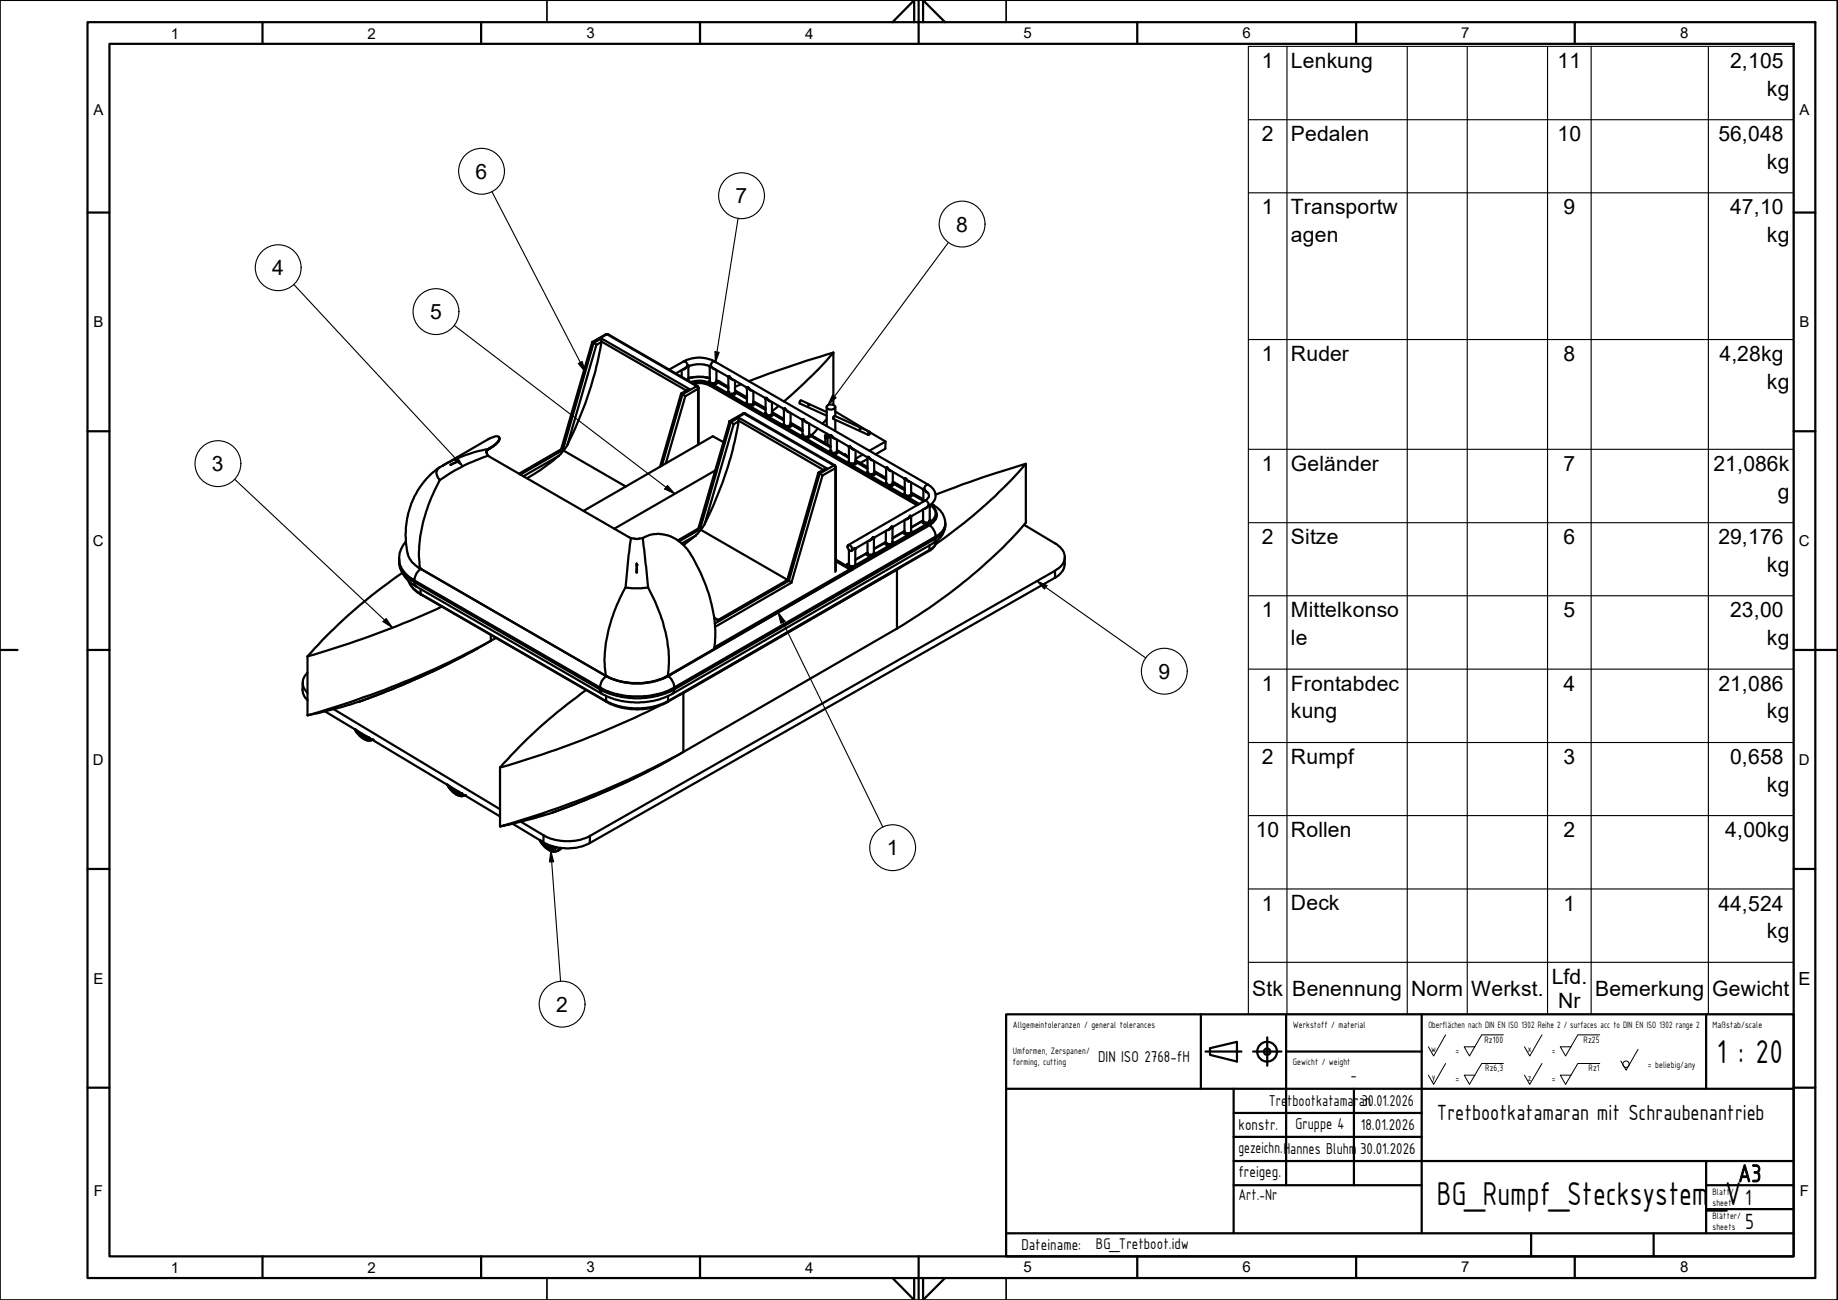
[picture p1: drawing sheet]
<svg xmlns="http://www.w3.org/2000/svg" width="420mm" height="297mm" viewBox="0 0 420 297" stroke-linecap="round" stroke-linejoin="round" font-family="sans-serif">
<!-- layer: Sichtbare Kanten(CS) -->
<g fill="none" stroke="#000" stroke-width=".51">
<path d="M135.4 78.2l.9 .6M135.4 78.2l-7.1 24.5M137.5 77.3a67.3 67.3 0 0 1-5.2 18.7l-2.6 5.8-.5 .7-.5 .4M139 76.4h-.5l-3.1 1.8M139 76.4l20.4 11.8M153 84.4l3.3-1.8a7.6 7.6 0 0 1 7.1 0l48.8 28.1a2.69 2.69 0 0 1 1.7 2.3 2.69 2.69 0 0 1-1.4 2.6v3.4M155.7 89.9l1 .6M155.8 84.6v1.5M156.5 84.2l-2 1.1M157.4 87v-3.1a2.56 2.56 0 0 1 1.8-.7h1.2a2.22 2.22 0 0 1 1.8 .7v3.2M157.4 86.4a9.6 9.6 0 0 1 4.8 0M157.7 88.9l-.5 .1-1.5 .9-4.8 16.8"/>
<path d="M158.4 86.2l-1 .1M158.6 87.7a5.1 5.1 0 0 1 3.7 .4l47.3 27.3M159.5 88.3l.2 .4v12.8M161.5 86.2l.7 .1M163.1 84.2l3.3 1.8M163.8 86.9l2.7 1.5M163.8 87l2.7 1.6M163.8 84.5v2.6M166.4 86.1l.1 .2M166.5 86.3v3.3M167.4 86.6l3.2 1.9M167.7 97l-.9-.7-7.2 24.5"/>
<path d="M168 89.2l2.8 1.6M168 89.5l2.8 1.6M168 87v2.6M168.8 95.4a67.3 67.3 0 0 1-5.2 18.7l-2.6 5.8-.5 .7-.5 .4M169.4 87.8l-1.4 .6M170.3 94.5h-.5l-3 1.8M170.4 94.5l20.5 11.8M170.6 88.5l.1 .2M170.8 88.7v3.3M171.6 89.1l3.3 1.8M172.2 91.7l2.8 1.6M172.2 91.9l2.8 1.6"/>
<path d="M172.2 89.5v2.5M174.8 90.9l.1 .2M175 91.2v3.3M175.8 91.5l3.3 1.9M176.5 94.2l2.7 1.5M176.5 94.4l2.7 1.6M176.5 91.9v2.6M178 92.8l-1.5 1.2M179.1 93.4l.1 3.5M180.1 94l3.2 1.9M180.7 96.6l2.8 1.6M180.7 96.8l2.8 1.6"/>
<path d="M180.7 94.3v2.6M183 98.2l.5 .1M183.3 98.2h.2M183.3 95.8l.2 .2M183.5 96.1v3.3M184.3 96.4l5.4 3.1M185 99.3l4.9 2.8M185 96.8v2.6M185 99.2l4.9 2.8M186.9 97.9l-1.4 1.6M188.6 99.5l.5-.1a.23 .23 0 0 1 0 .4 .23 .23 0 0 1-.3-.1zM188.6 99.6l.1 .3h.3l.2-.2"/>
<path d="M188.7 100l.2 .2 .3-.3-.3 .3zM188.7 99.9v1.4M189 95.8l-1 1M189 92.8a1.24 1.24 0 0 1 1.9 .2 1.08 1.08 0 0 1-1 .6 1.08 1.08 0 0 1-.9-.7zM189 94.2l-5.9-2.7-.3 .2v.5l6.2 2.8M189 93v4.3M189 99v.4M189.1 99.4h.3l.1 .2v.1l-.3 .2M189.2 99.6v.1M189.2 99.9v1.7M189.2 99.7h.1M189.7 99.5l.1 .2"/>
<path d="M189.9 99.7v3.3M190.5 80.6l-6.1 1.8-13.2 4.7M190.5 80.6l-4.9 5.2-6.4 5.9M190.5 80.6v11.9M190.9 94l7.7 4.6M190.9 93v2.1M190.9 95.9v2.6M196.5 97.8l.2 .2h-.1zM198.5 98.9l.1-.1a.23 .23 0 0 1 .3 0 .23 .23 0 0 1-.1 .4l-.4 .2zM198.8 98.7l-7.9-3.7a.43 .43 0 0 0-.4 .3 .43 .43 0 0 0 .1 .4l7.9 3.7M198.9 98.8l3.5 2.1v1.6l-2.2 1.3M100.5 106.9l-2.3 1.8a19.2 19.2 0 0 0-4.7 18.6l.7 1.2 1.2 1 43.2 25"/>
<path d="M100.5 109.7l-.2-.3a1.64 1.64 0 0 1 .2-2.6l11.1-6.4a2.85 2.85 0 0 1 2.4-.6 1.52 1.52 0 0 1-.9 1.8l-.7 .5a1.58 1.58 0 0 0-1.2 1.3l.2 .5 .6 .5 32.1 18.5 1.5 .3 1.7-.5a8.1 8.1 0 0 1 10.2 3.3 34.4 34.4 0 0 1 5.9 21.2l-.1 1.1-10.6 6.1a16 16 0 0 1-14.2 0l.1 .1M102.9 106.2l2.1-.9zM114.2 100.1a3.9 3.9 0 0 1-2.3 2.4l-.6 .6M128.3 102.7l.4 .2M128.3 102.7l-9.7 5.6M128.7 102.9l-.2 .4a33.8 33.8 0 0 1-8 6M128.7 102.9l14.4 8.3M163.5 107.5l-23.1 13.3M165.4 101l-2.5-1.3-29.6 17.1M187.1 108l.9 .6M189 107l-.4 .1-1.5 .9-7 23.9v.7M190.7 100.1l3.2 1.9"/>
<path d="M190.8 106.3l.3 .5v23.6M191.3 103l2.8 1.6M191.3 100.4v2.6M191.3 102.9l2.4 1.4M193 103.8h.2l.2 .3M193.7 104.3h.1M193.7 104.3h-.1M193.9 102l.2 3.5M194.1 104.3l-.4 .1M194.9 102.5l3.3 1.9M195.6 105.1l2.7 1.6M195.6 105.4l2.7 1.6"/>
<path d="M195.6 102.9v2.6M197.2 103.9l-1.6 .9M198.2 104.4l.1 .2M198.3 104.6v3.3M198.3 104.9l-1.6 .9M199.2 105l3.2 1.9M199.8 107.6l2.8 1.6M199.8 107.9l2.8 1.6M199.8 105.3v2.6M202.4 100.9l-3.6 2.1M202.5 106.9l.1 3.5M203.5 107.4l3.2 1.9"/>
<path d="M204.1 110l2.7 1.6M204.1 110.3l2.7 1.6M204.1 107.8v2.6M206.6 109.4l.2 .2M206.8 118.9v2.5M206.8 109.5v3.3M207.4 118.5l-3.2 1.9M207.7 109.9l3.2 1.8M208.3 112.5l2.8 1.6M208.3 112.8l2.8 1.5M208.3 110.2v2.6M208.3 118.1v3.3"/>
<path d="M208.4 117.9l-.1 .2M210.9 111.8l.1 .2M211 118.9l-2.7 1.6M211 116.4v2.6M211.1 112v2.7M211.6 116.1l-3.2 1.8M211.8 112.3a1.1 1.1 0 0 1 .5 1.1 1.1 1.1 0 0 1-.8 .9l-17.6 10.3M212.7 115.4a2.54 2.54 0 0 1 1.4 2.3 2.54 2.54 0 0 1-1.6 2.3l-59.8 34.5a16 16 0 0 1-14.1 0M212.9 115.2a5.3 5.3 0 0 1 3.1 3.7 4.9 4.9 0 0 1-2.6 5.2l-60.6 34.9a17.4 17.4 0 0 1-15.2-.5l-42.4-24.5a6.9 6.9 0 0 1-3.8-7.9l.6-1.3 .8-1.1M213.9 113l10.9-4 9.7-3a110.8 110.8 0 0 1-20.6 18.4M234.1 119.9l7.1 4.3a3.3 3.3 0 0 1 1.9 4.3l-.7 1-1.2 .9-106.3 60.6a11.7 11.7 0 0 1-10.6-.1l-5.2-3.1M234.5 106v13.4a119.9 119.9 0 0 1-29.5 24.2"/>
<path d="M91.9 130.9a116.6 116.6 0 0 0-21.6 19.1M95.5 129.5l.6 .5M101 138.6a211.1 211.1 0 0 1-30.7 11.4M143 134.2l1.3 .2h2.4l1.4-.2M145.5 128.8l.1 2.1-.1-.1zM145.5 130h.1M145.5 128.9v.1M159.6 120.8l.4 .2M159.6 120.8l-4.7 2.7M160 121v.3l-.9 1.1-2.8 2.2M160 121l20.1 11.6M180.1 132.6h-.3l-15.5 9-.1 .2"/>
<path d="M180.1 132.6l.8 .5M191.1 127.9l3.5 2-31.3 18M191.1 128.3l3.1 1.8M193.8 124.6a.74 .74 0 0 1 .9 .4 .74 .74 0 0 1-.2 .9 1 1 0 0 1-.7-1.3zM193.9 128.9h-.2l-.2 .4 1.4 .8v-.6M194.1 128.7l-.4 .3M195.3 125.2l-.7 .6M195.5 125.5v3.5a.82 .82 0 0 1-1.4 0v-3.3M195.7 125.3l-.1 .2M198.3 126.3l-2.8 1.6M198.3 123.7v2.7M198.9 123.4l-3.3 1.9"/>
<path d="M199.8 123v3.4M199.9 122.8l-.1 .2M202.5 123.8l-2.7 1.6M202.5 121.3v2.6M203.1 121l-3.2 1.8M204.1 120.4l-.1 3.5M205.7 129.7l-.7 .5M206.8 121.3l-2.8 1.6M214.1 123.6a3 3 0 0 1-1.8 2.3l-59.8 34.6-3.1 1.2-2.3 .3-1.7 .1-2.6-.3-2.2-.5-1.4-.6-42.9-24.8a5.6 5.6 0 0 1-2.9-3.1M243.4 127.4v1.6a4.1 4.1 0 0 1-2.2 3l-106.4 60.6a11.5 11.5 0 0 1-10.6-.1l-7-4.3M69.2 155.9v2.3l.3 .9 .8 .9M70.3 153.7a3 3 0 0 0 0 4.7"/>
<path d="M70.3 150v13.4M112.2 146.4l-5.5 3.1a157.4 157.4 0 0 1-29 12.2l-7.4 1.7M112.2 146.4a208.4 208.4 0 0 1-41.9 17M112.2 145.1v1.3M113.3 145.8l-1.1 .6M134 157.7a114.9 114.9 0 0 0-19.7 17.7M156.2 158.4l-.8 .3M74.3 162.5l40 24M76.3 162l38 22.9M81.1 166.6l.1 .1a4.4 4.4 0 0 0 3.3 2.5l.7-.2M81.2 166.7l.5 .7 .8 .8M81.2 166.7a3.1 3.1 0 0 0 2.9 1.9l.2-.1"/>
<path d="M81.2 166.7a3 3 0 0 0 3.1 1.9h.1M81.2 166.7a2.99 2.99 0 0 0 3 1.9h.1M81.3 166.7a2.65 2.65 0 0 0 3 1.8M81.7 166.9l1 1.1 1.1 .2M84.5 168.6l-.2 .1a2.75 2.75 0 0 1-2.9-1.6l-.2-.5 .2 .5a3.6 3.6 0 0 0 2.7 1.7l.4-.2M102.2 179.3l.2 .1a3.9 3.9 0 0 0 3.6 2.4l.3-.1M102.4 179.4a2.92 2.92 0 0 0 2.9 1.9l.2-.1M102.4 179.4a3.5 3.5 0 0 0 2.8 2l.3-.1M102.4 179.4l.4 .7 .8 .8M102.4 179.4a3 3 0 0 0 2.9 1.9l.1-.1M102.8 179.6l.8 .9 .7 .4h.6M114.3 175.4v13.4"/>
<path d="M150.7 161.3a203.2 203.2 0 0 1-36.4 14.1M105.6 181.3a2.48 2.48 0 0 1-2.9-1.4l-.4-.6 .3 .5a3.6 3.6 0 0 0 2.7 1.7l.4-.2M114.3 188.8a199 199 0 0 0 41.9-17v-13.4l48.8-28.2v13.4l-54.3 31.3-7.7 3.9-9.8 4.3a96.6 96.6 0 0 1-18.9 5.7zM123.4 192a4.7 4.7 0 0 0 3.5 2.6l.9-.4 .5-.4M123.4 192l.5 .7a3.1 3.1 0 0 0 2.7 1.5l.7-.6M124 192.3a1.91 1.91 0 0 0 2.4 1.1M124.8 193.6l-.9-.9-.4-.7a3 3 0 0 0 3.1 2.1l.6-.5M126.9 193.5a1.41 1.41 0 0 1-2.2 0l-1.1-1.4a2.68 2.68 0 0 0 3 1.8l.4-.4M127.1 193.5a1.48 1.48 0 0 1-2.4 0l-1.2-1.4a3.5 3.5 0 0 0 2.8 2l.4-.1"/>
<circle cx="184.9" cy="92.6" r=".11"/>
</g>
<!-- layer: Sichtbare tangentiale Kanten(HTW) -->
<g fill="none" stroke="#000" stroke-width=".51">
<path d="M137.5 78.2l-1.2 .6-6.6 22.8M137.5 78l19.3 11.2M138.5 76.4h.5M156.3 82.6l.5 .1 .4 .9M157.2 83.6l-.7 .6M157.2 83.6l-.5 .7-.6 .1M157.4 87h.1M157.4 86.5a8 8 0 0 1 4.8 0M157.5 83.6h-.3l.2 .3M159.4 88.2l-.1 .1 .3 .5 .1-.2M162.1 83.6h.1a.41 .41 0 0 1 .6 .3l.3 .3M162.2 83.9l.3-.3 .6 .7 .4 .1"/>
<path d="M162.2 87.2l-.1 .2a.31 .31 0 0 1 .2 .2 .31 .31 0 0 1 0 .3 5.2 5.2 0 0 0-4-.3M162.2 86.9l-.2 .5a5.6 5.6 0 0 0-4.1-.1M162.2 87.2l.3 .3M162.2 87.1v.1M162.3 88.1v-.2l47.5 27.5M162.9 87.6l.7-.2 .2-.3 .2 .2-.2 .4-.4 .2h-.5zM162.9 87.6l-.4-.1-.1 .2 .5 .2 3.3 1.9 .3 .3 .7 .2 3.8 2.4 .4 .1 3.4 1.9M163.4 82.6l-.6 .1-.3 .9M163.8 87l.2 .3M164 87.2l.7 .1M164 87.3l2.5 1.4M166.4 86h.4l-.3 .3"/>
<path d="M166.5 89.4l-.3 .4 .3-.2 .3 .4h.4M167.2 90h.4l.4-.4 .3 .1-.2 .3-.7 .3h-.2zM167.4 86.6l-.6-.6 .4 .7 .5 .2M168 89.5l.3 .2M168.3 89.7l2.5 1.5M168.8 96.1l19.4 11.3M168.8 96.3l-1.1 .7-6.6 22.7M169.9 94.5h.5M170.6 88.5l.3-.1-.1 .3M170.8 91.8l-.3 .5 .3-.2M170.8 92.1l.1 .3h.5M170.8 92v.1"/>
<path d="M171.4 92.4h.6l.2-.4 .1 .1a.48 .48 0 0 1-.1 .6 .48 .48 0 0 1-.5 .1h-.3zM171.6 89.1l-.7-.7 .5 .7 .6 .2M172.2 91.9l.3 .3M172.5 92.2l2.5 1.4M174.8 94.7l.2-.2 .1 .3 .6 .1M174.8 94.7l4.2 2.4M174.9 90.9h.3l-.2 .3M175 94.3l-.2 .4M175.7 94.9l.6-.2a.23 .23 0 0 1 .3-.1 .23 .23 0 0 1 .1 .3 .23 .23 0 0 1-.2 .1l-.9 .2zM175.8 91.5l-.6-.6 .6 .7 .4 .1M176.5 94.4l.2 .2M176.7 94.6l2.5 1.5"/>
<path d="M179 97.1l.4 .4 3.8 2.1M179.1 93.4l.4-.1-.3 .3M179.2 96.8l-.2 .3M179.2 96.9l.1 .1M179.3 97l-.3 .1M179.3 97l.1 .3h.6M180 97.3h.5l.2-.3a.29 .29 0 0 1 .3 .3 .29 .29 0 0 1-.3 .2l-.1 .1a.41 .41 0 0 1-.7-.1zM180.1 94l-.6-.7 .5 .8 .5 .1M180.7 96.9l.3 .2M181 97.1l2.5 1.4M183.2 99.6l.3-.2 .1 .3 .5 .1M183.2 99.6l6.4 3.7"/>
<path d="M183.3 95.9l.4-.1-.2 .3M183.5 99.2l-.3 .4M184.1 99.8l.7-.1 .2-.3 .2 .2-.4 .4a.37 .37 0 0 1-.4 .2 .37 .37 0 0 1-.3-.3zM184.3 96.4l-.6-.6 .4 .6 .6 .2M185 99.3l.2 .3M185.2 99.6l4.7 2.6M189.2 99.7v.2M189.7 99.5h.4l-.2 .2M111.6 102.6a32.2 32.2 0 0 0-10.3 3.7M111.6 104.1a39.2 39.2 0 0 0-11.1 5.6 34.1 34.1 0 0 0-4.6 19.7l.2 .5M112 102.3l-.7 .6M114.2 100.3l-.2 .5-.6 .7-1.5 1"/>
<path d="M127.7 104.2l-8.1 4.6M151.1 106.5l4.8-16.5 1.8-1.1-20.2-11.6-1.8 1-7 24.6-9.8 5.5M151.3 106.3l4.7-16.2 3.3-1.8-20.6-11.9-3.1 1.8-7.1 24.5-9.7 5.6M159.6 101.6v-12.8l-2.9 1.7-4.5 15.3M189.6 103.3l.3-.3 .1 .4 .6 .1M189.6 103.3l4.2 2.4M189.9 102.9l-.3 .1v.3M190.6 103.5l.6-.2 .1-.3 .3 .2v.2l-.7 .4h-.4zM190.7 100.1l-.6-.6 .3 .6 .7 .2M190.9 106.3h-.3l.3 .7 .2-.3M191.3 103l.3 .2M191.6 103.2l2.5 1.4"/>
<path d="M193 103.8l.4 .2M193.8 105.7l.4 .4 .5 .1 3.4 2 .2 .2 4 2.2M193.9 102l.4-.1-.2 .3M194.1 105.5l-.3 .2M194.1 105.3l-.3 .4M194.1 105.5l.1 .3 .6 .1M194.1 105.5h.1M194.8 105.9l.5-.1 .3-.3a.29 .29 0 0 1 .2 .3 .29 .29 0 0 1-.3 .3l-.7 .2zM194.9 102.5l-.6-.6 .6 .8h.4M195.6 105.5l.2 .1M195.8 105.6l2.5 1.5M198.2 104.4h.4l-.3 .2"/>
<path d="M198.3 107.7l-.2 .5 .2-.3 .1 .4 .6 .1M199 108.4l.6-.1 .2-.4 .3 .2-.2 .4-.4 .2h-.5zM199.2 105l-.6-.6 .4 .6 .6 .2M199.8 107.9l.3 .2M200.1 108.1l2.5 1.4M202.3 110.6l.3-.2 .2 .4h.5M202.3 110.6l.3 .3 4 2.2M202.4 106.9l.4-.1-.2 .3M202.6 110.2l-.3 .4M203.5 107.4l-.7-.6 .5 .7 .5 .1M204.1 110.3l.2 .2zM204.1 110.4l-.3 .3-.5 .1v.4l.5-.1a.51 .51 0 0 0 .5-.6"/>
<path d="M204.3 110.5l2.5 1.5M206.6 113.1l3.6 2.1M206.7 109.3h.3l-.2 .2M206.8 112.9l-.2 .2M206.8 112.6l-.2 .5M206.8 112.9l.2 .3 .5 .1M206.8 112.8v.1M207.4 118.5l.6-.7-.4 .7-.6 .2M207.5 113.3l.6-.2 .2-.3a.37 .37 0 0 1 .2 .5 .37 .37 0 0 1-.5 .2l-.5 .1zM207.7 109.9l-.7-.6 .5 .7 .5 .1M208.3 112.8l.2 .2M208.4 117.9l-.4-.1 .3 .3"/>
<path d="M208.5 113l2.6 1.4M210.8 119.1l.2-.1 .5 .4a.28 .28 0 0 1 .3 0 .28 .28 0 0 1 0 .3l-.9-.1zM210.9 111.7h.4l-.2 .3M211 118.9l-2.7 1.7M211.4 114.4h.3l.3 .3 .3 .7M211.6 116.1l.7-.7-.4 .6-.6 .3M211.8 112.3l-.5-.6 .3 .6 .5 .3M211.8 119.7l.5-.1 .2 .1M211.8 119.7l-3.3 2-.3 .3-.6 .2M212.2 110.7l-.4 .1-.4 .4-.1 .5M212.3 115.4l.2 .2M212.3 115.4h.1"/>
<path d="M212.3 119.3l-.5 .1M212.5 115.9l.3-.4a2.14 2.14 0 0 1-.1 3.7l-.3 .4-.1-.3 .2-.3 .3 .2-.3-.4M212.5 119.7l-17.6 10.2-.3-.2M212.5 119.7v.3M212.7 115.4l.1 .1-.5-.1M212.8 115.4h.6M214.1 117.5l-.3 1.1-.5 .6-.8 .5M216.1 119.9a3.9 3.9 0 0 1-2.2 3.1l-.1 .6-.4 .5M216.1 119.6a3.7 3.7 0 0 1-2.2 3 3.3 3.3 0 0 0-1.4-2.6M91.2 128.1a5.8 5.8 0 0 0 3.5 4.9l.1 .6 .4 .4M91.2 127.7a6 6 0 0 0 3.5 4.9 3.5 3.5 0 0 1 1.4-2.6M93.4 132.8l1 1.6 1.7 1.3"/>
<path d="M94.7 132.6l42.5 24.5v.4l-42.5-24.5zM96.1 135.7l.2 .2M96.1 134.6v1.1M96.1 135.7l42.5 24.5M144.2 122.9l-1.1 10a3.4 3.4 0 0 1-.8 2.6 33.3 33.3 0 0 0-4 17.3l.2 1.6M145.5 129.3h.1M146.9 122.9l1.1 10a4.7 4.7 0 0 0 1.1 3.2 31.3 31.3 0 0 1 3.6 18.3M155.1 123.6l4.7-2.8 7.1-24.5 3.2-1.8 20.5 11.8-3.2 1.9-7.1 24.5-16.9 9.8M155.3 123.7l4.7-2.7 7.1-24.6 1.7-1 20.2 11.6-1.7 1.1-7.2 24.5-15.9 9.2-.9-.5M159.1 122.4l-3.3 1.8M190.9 130.7v-23.7l-2.9 1.6-7.1 24.5-17.5 10.1M193.5 129.1l.4 .2"/>
<path d="M193.9 129.3a.48 .48 0 0 1 .7 .4M194.1 128.8l-.2 .5M195.6 125.3l-.3-.1 .2 .3M198.3 126.4l.5 .3a.25 .25 0 0 1 .3 .1 .25 .25 0 0 1 0 .3l-3.8 2.2-.5 .1-.2 .3M198.9 123.4l.7-.7-.5 .7-.5 .2M199.8 126.2l.2 .3-.2-.1-.2 .3h-.5M199.9 122.8l-.3-.1 .2 .3M202.3 124.1l.2-.2 .1 .2 .7 .2v.1a.34 .34 0 0 1-.3 .3 .34 .34 0 0 1-.3-.2l-.3-.1zM202.5 123.8l-.2 .3-2.5 1.4M203.1 121l.7-.7-.3 .5-.7 .3M203.3 124.6l-3.3 1.9a1.11 1.11 0 0 1-1.9 0l.2-.2-2.8 1.6M204 123.7l.3 .4-.3-.2-.2 .4h-.5"/>
<path d="M204.2 120.4l-.4-.1 .2 .3M206.5 121.6l.3-.2 .1 .3 .7 .1v.4h-.6l-.4-.4zM206.8 121.4l-2.8 1.6M207.6 122.2l-3.4 1.9v.2l-.9 .3M208.3 121.3l.2 .4-.2-.2M208.3 121.5l-.2 .3h-.5M208.3 121.4v.1M212.5 125.7l-.2 .2M212.5 124.6v1.1M212.5 125.7l-59.8 34.5v-1.1M214.1 123.6l-.5 1.2-1.1 .9M241.2 130.4v1.6"/>
<path d="M109 148.3a190.9 190.9 0 0 1-26.8 12M137.6 158.5l-.3-.3-.1-.7a18.7 18.7 0 0 0 16.9 0v.6l-.4 .4M138.6 154.5a3.3 3.3 0 0 0-1.4 2.6 18.7 18.7 0 0 0 16.9 0 3.3 3.3 0 0 0-1.4-2.6M138.6 159.1v1.1M154.1 157.1l59.8-34.5v.4l-59.8 34.5zM163.3 141.1l.9 .6M81.2 166.7a3.6 3.6 0 0 0 2.8 2.1l.5-.2M82.5 168.2l.9 .5 .5 .1 .5-.2M83.1 168.8l1.1 .4 .9-.2M102.4 179.3a3.3 3.3 0 0 0 2.8 2.2l.4-.2-.7 .2-1.3-.6M138.6 160.2l.1 .2M138.6 160.2a16 16 0 0 0 14.1 0l-.1 .2"/>
<path d="M153 173.7a190.9 190.9 0 0 1-26.8 12M104.3 181.5l1 .4 .9-.2M123.5 192a3.1 3.1 0 0 0 3 2.1l.6-.5a1.6 1.6 0 0 1-2.3 0M124.3 190.9l-.1 1.6M128 193.7a1.56 1.56 0 0 1-2.5 .5M128 193.7l-.6 .7M128.3 193.8l-.5 .4M134.9 191l-.1 1.6"/>
</g>
<g fill="#000">
<circle cx="157.2" cy="83.6" r=".25"/>
<circle cx="166.5" cy="89.6" r=".25"/>
<circle cx="175" cy="94.5" r=".25"/>
<circle cx="183.5" cy="99.4" r=".25"/>
<circle cx="189.2" cy="99.9" r=".25"/>
<circle cx="189.2" cy="99.7" r=".25"/>
<circle cx="189.9" cy="103" r=".25"/>
<circle cx="198.3" cy="107.9" r=".25"/>
<circle cx="202.6" cy="110.4" r=".25"/>
<circle cx="212.3" cy="115.4" r=".25"/>
<circle cx="212.5" cy="119" r=".25"/>
<circle cx="96.1" cy="130" r=".25"/>
<circle cx="145.5" cy="129.1" r=".25"/>
<circle cx="199.8" cy="126.4" r=".25"/>
<circle cx="204" cy="123.9" r=".25"/>
<circle cx="138.6" cy="154.5" r=".25"/>
<circle cx="152.7" cy="154.5" r=".25"/>
<circle cx="85.2" cy="169" r=".25"/>
<circle cx="106.3" cy="181.7" r=".25"/>
</g>
<!-- layer: Sichtbare Kanten(CS) -->
<g fill="#000">
<circle cx="189.2" cy="100" r=".25"/>
<circle cx="189.2" cy="99.9" r=".25"/>
<circle cx="85.2" cy="169" r=".25"/>
<circle cx="106.3" cy="181.7" r=".25"/>
</g>
<!-- layer: Symbole(HTW) -->
<g fill="none" stroke="#000" stroke-width=".25">
<path d="M294.2 10.6v221.2M321.7 10.6v221.2M335.4 10.6v221.2M353.8 10.6v221.2M363.7 10.6v221.2M390.5 10.6v221.2M285.4 27.4h124.6M112.5 43.8l21.3 41.2M168.7 49.9l-5.2 33M216.8 55.4l-27.6 37.2M285.4 44.1h124.6M67.2 65l38.6 41.5"/>
<path d="M103.8 74.3l50.4 38.5M285.4 77.6h124.6M132.2 83l.9-.4 .7 2.4zM163.4 80.4l1 .1-.9 2.4zM190.3 90.3l.8 .6-1.9 1.7zM53.7 109.5l36 33.9M103.7 105l.8-.6 1.3 2.1zM152.6 110.9l1.6 1.9-2.2-1.1zM285.4 102.7h124.6M285.4 119.4h124.6M177.9 139.9l1.6 2.1-1 .4zM177.9 139.9l23.9 49.1"/>
<path d="M237 132.8l2.3 1-.5 .8zM237 132.8l24.9 17.6M285.4 136.1h124.6M87.6 142l.7-.7 1.4 2.1zM285.4 152.9h124.6M285.4 169.7h124.6M125.9 194.4l.7 2.5-1 .1zM125.9 194.4l2.2 29.8M285.4 186.4h124.6M285.4 219.9h124.6v-209.3h-124.6v221.2h124.6v-11.9M285.4 203.1h124.6"/>
<circle cx="110.1" cy="39.1" r="5.2"/>
<circle cx="169.5" cy="44.7" r="5.2"/>
<circle cx="219.9" cy="51.2" r="5.2"/>
<circle cx="63.6" cy="61.2" r="5.2"/>
<circle cx="99.7" cy="71.2" r="5.2"/>
<circle cx="49.8" cy="105.9" r="5.2"/>
<circle cx="266.2" cy="153.4" r="5.2"/>
<circle cx="204.1" cy="193.7" r="5.2"/>
<circle cx="128.5" cy="229.4" r="5.2"/>
</g>
<!-- layer: Skizziergeometrie(CS) -->
<g fill="none" stroke="#000" stroke-width=".51">
<path d="M20 5.1h395v286.9h-395zM25 10h385v277.1h-385zM60 5.1v4.9M110 5.1v4.9M160 5.1v4.9M204 5.1l5-5.1v5.1M210 0v10M211 5.1v-5.1l5 5.1M260 5.1v4.9M310 5.1v4.9M360 5.1v4.9M20 48.6h5"/>
<path d="M410 48.6h5M20 98.5h5M410 98.5h5M0 148.5h4M20 148.5h5M410 148.5h10M20 198.6h5M410 198.6h5M20 248.5h5M410 248.5h5M60 287.1v4.9M110 287.1v4.9"/>
<path d="M160 287.1v4.9M204 292l5 5v-5M210 287.1v9.9M211 292v5l5-5M260 287.1v4.9M310 287.1v4.9M360 287.1v4.9"/>
</g>
<path d="M0 0h420v297h-420zM125 0v5.1M230 0v5.1M125 292v5M230 292v5" fill="none" stroke="#000" stroke-width=".38"/>
<!-- layer: Titel (ISO) -->
<g fill="none" stroke="#000" stroke-width=".51">
<path d="M230 231.8h180v55.3h-180zM274.5 231.8v17M276.6 239.5l6.2-1.5v4.6l-6.2-1.6zM289.7 237v6.5M294 231.8v39M325 231.8v50M390 231.8v17M230 248.8h180M275.6 240.3h8.2M282 259.8h43M282 254.3h43M282 248.8v33"/>
<path d="M286.4 240.3h6.5M294 240.3h31M309.5 248.8v22M282 270.8h43M282 265.3h128M390 276.3h20M390 270.8h20M390 265.3v16.5M230 281.8h180M350 281.8v5.3M378 281.8v5.3"/>
<circle cx="289.7" cy="240.3" r="2.25"/>
<circle cx="289.7" cy="240.3" r=".73"/>
</g>
<g fill="none" stroke="#000" stroke-width=".23">
<path d="M330.5 236.5l-2.8 4.8-1.2-2.1M343.7 236.5h-5l-2.8 4.8-1.2-2.1h2.4M352.5 236.5l-2.8 4.8-1.2-2.1M365.7 236.5h-5l-2.8 4.8-1.2-2.1h2.5M374.5 239.8l-2.8 4.7-1.2-2.1M330.5 243l-2.8 4.8-1.2-2.1M343.7 243h-5l-2.8 4.8-1.2-2.1h2.4M352.5 243l-2.8 4.8-1.2-2.1M365.7 243h-5l-2.8 4.8-1.2-2.1h2.5"/>
<circle cx="371.7" cy="243.2" r=".73"/>
</g>
<!-- layer: Symbole(HTW) -->
<path d="M132.2 83l.9-.4 .7 2.4zM163.4 80.4l1 .1-.9 2.4zM190.3 90.3l.8 .6-1.9 1.7zM103.7 105l.8-.6 1.3 2.1zM152.6 110.9l1.6 1.9-2.2-1.1zM237 132.8l2.3 1-.5 .8zM87.6 142l.7-.7 1.4 2.1zM177.9 139.9l1.6 2.1-1 .4zM125.9 194.4l.7 2.5-1 .1z" fill="#000"/>
<g font-size="8.1">
<text x="392.4" y="242.9">1 : 20</text>
<text x="328.5" y="275.4">BG_Rumpf_Stecksystem</text>
<text x="390.6" y="275.4">_V</text>
</g>
<text font-size="6.1" x="397.3" y="270.1">A3</text>
<g font-size="5.4">
<text x="328.5" y="256">Tretbootkatamaran mit Schraubenantrieb</text>
<text x="399" y="275.3">1</text>
<text x="399" y="280.8">5</text>
</g>
<g font-size="4.8">
<text x="288.4" y="15.5">1</text>
<text x="295.1" y="15.5">Lenkung</text>
<text x="356" y="15.5">11</text>
<text x="395.5" y="15.5">2,105</text>
<text x="403.9" y="21.8">kg</text>
<text x="288.4" y="32.2">2</text>
<text x="295.1" y="32.2">Pedalen</text>
<text x="356" y="32.2">10</text>
<text x="392.8" y="32.2">56,048</text>
<text x="108.7" y="40.9">6</text>
<text x="403.9" y="38.6">kg</text>
<text x="168.1" y="46.4">7</text>
<text x="218.6" y="52.9">8</text>
<text x="288.4" y="49">1</text>
<text x="295.1" y="49">Transportw</text>
<text x="357.4" y="49">9</text>
<text x="395.5" y="49">47,10</text>
<text x="295.1" y="55.3">agen</text>
<text x="403.9" y="55.4">kg</text>
<text x="62.2" y="62.9">4</text>
<text x="98.3" y="72.9">5</text>
<text x="288.4" y="82.5">1</text>
<text x="295.1" y="82.5">Ruder</text>
<text x="357.4" y="82.5">8</text>
<text x="393.1" y="82.5">4,28kg</text>
<text x="403.9" y="88.8">kg</text>
<text x="48.5" y="107.7">3</text>
<text x="288.4" y="107.6">1</text>
<text x="295.1" y="107.6">Geländer</text>
<text x="357.4" y="107.6">7</text>
<text x="391.7" y="107.6">21,086k</text>
<text x="406.4" y="113.9">g</text>
<text x="288.4" y="124.3">2</text>
<text x="295.1" y="124.4">Sitze</text>
<text x="357.4" y="124.3">6</text>
<text x="392.8" y="124.3">29,176</text>
<text x="403.9" y="130.7">kg</text>
<text x="288.4" y="141.1">1</text>
<text x="295.1" y="141.1">Mittelkonso</text>
<text x="357.4" y="141">5</text>
<text x="395.5" y="141.1">23,00</text>
<text x="295.1" y="147.4">le</text>
<text x="403.9" y="147.4">kg</text>
<text x="264.8" y="155.2">9</text>
<text x="288.4" y="157.8">1</text>
<text x="295.1" y="157.8">Frontabdec</text>
<text x="357.4" y="157.8">4</text>
<text x="392.8" y="157.8">21,086</text>
<text x="295.1" y="164.1">kung</text>
<text x="403.9" y="164.1">kg</text>
<text x="288.4" y="174.5">2</text>
<text x="295.1" y="174.6">Rumpf</text>
<text x="357.4" y="174.5">3</text>
<text x="395.5" y="174.5">0,658</text>
<text x="403.9" y="180.9">kg</text>
<text x="287.1" y="191.3">10</text>
<text x="295.1" y="191.3">Rollen</text>
<text x="357.4" y="191.3">2</text>
<text x="394.4" y="191.3">4,00kg</text>
<text x="202.7" y="195.4">1</text>
<text x="288.4" y="208.1">1</text>
<text x="295.1" y="208">Deck</text>
<text x="357.4" y="208.1">1</text>
<text x="392.8" y="208.1">44,524</text>
<text x="403.9" y="214.4">kg</text>
<text x="286.3" y="227.6">Stk</text>
<text x="295.4" y="227.6">Benennung</text>
<text x="322.6" y="227.6">Norm</text>
<text x="336.3" y="227.6">Werkst.</text>
<text x="354.7" y="224.8">Lfd.</text>
<text x="364.6" y="227.6">Bemerkung</text>
<text x="391.4" y="227.6">Gewicht</text>
<text x="127.1" y="231.2">2</text>
<text x="356.2" y="230.4">Nr</text>
</g>
<text font-size="4.1" x="411.1" y="225">E</text>
<g font-size="3.9">
<text x="251" y="242.6">DIN ISO 2768-fH</text>
<text x="308.7" y="246.8">-</text>
<text x="290.1" y="252.8">Tre</text>
<text x="294.3" y="252.8">tbootkatamar</text>
<text x="296.2" y="257.9">Gruppe 4</text>
<text x="310.6" y="252.8">a3n0.01.2026</text>
<text x="283.1" y="258.3">konstr.</text>
<text x="283.1" y="263.4">gezeichn.H</text>
<text x="295" y="263.8">annes Bluhm</text>
<text x="310.9" y="263.8">30.01.2026</text>
<text x="311.1" y="258.3">18.01.2026</text>
<text x="283.1" y="268.9">freigeg.</text>
<text x="283.1" y="274.2">Art.-Nr</text>
<text x="233.5" y="285.7">Dateiname:</text>
</g>
<text font-size="3.8" x="250.5" y="285.3">BG_Tretboot.idw</text>
<g font-size="3.4">
<text x="39.1" y="8.8">1</text>
<text x="84" y="8.8">2</text>
<text x="134" y="8.7">3</text>
<text x="184" y="8.8">4</text>
<text x="234" y="8.7">5</text>
<text x="284" y="8.7">6</text>
<text x="334" y="8.7">7</text>
<text x="384" y="8.7">8</text>
<text x="21.3" y="26.3">A</text>
<text x="411.4" y="26.3">A</text>
<text x="21.3" y="74.8">B</text>
<text x="411.4" y="74.8">B</text>
<text x="21.2" y="124.8">C</text>
<text x="411.2" y="124.8">C</text>
<text x="21.2" y="174.8">D</text>
<text x="411.2" y="174.8">D</text>
<text x="21.3" y="224.8">E</text>
<text x="21.5" y="273.3">F</text>
<text x="411.4" y="273.3">F</text>
<text x="39.1" y="290.8">1</text>
<text x="84" y="290.8">2</text>
<text x="134" y="290.8">3</text>
<text x="184" y="290.8">4</text>
<text x="234" y="290.8">5</text>
<text x="284" y="290.8">6</text>
<text x="334" y="290.8">7</text>
<text x="384" y="290.8">8</text>
</g>
<g font-size="2.3">
<text x="231.5" y="234.8">Allgemeintoleranzen / general tolerances</text>
<text x="295.5" y="234.8">Werkstoff / material</text>
<text x="326.5" y="234.8">Oberflächen nach DIN EN ISO 1302 Reihe 2 / surfaces acc to DIN EN ISO 1302 range 2</text>
<text x="339.3" y="238.3">Rz100</text>
<text x="362" y="238.3">Rz25</text>
<text x="391.5" y="234.8">Maßstab/scale</text>
<text x="231.5" y="240.8">Umformen, Zerspanen/</text>
<text x="231.5" y="243.3">forming, cutting</text>
<text x="295.5" y="243.3">Gewicht / weight</text>
<text x="327.2" y="240.4">w</text>
<text x="332.7" y="240.8">=</text>
<text x="339.5" y="244.7">Rz6,3</text>
<text x="349.2" y="240.4">x</text>
<text x="354.7" y="240.8">=</text>
<text x="363.2" y="244.8">Rz1</text>
<text x="376.7" y="244">= beliebig/any</text>
<text x="327.3" y="246.7">y</text>
<text x="332.7" y="247.3">=</text>
<text x="349.2" y="246.9">z</text>
<text x="354.7" y="247.3">=</text>
<text x="391.5" y="273">Blatt/</text>
<text x="391.5" y="275.6">sheet</text>
<text x="391.5" y="278.4">Blätter/</text>
<text x="391.5" y="281.1">sheets</text>
</g>
</svg>
